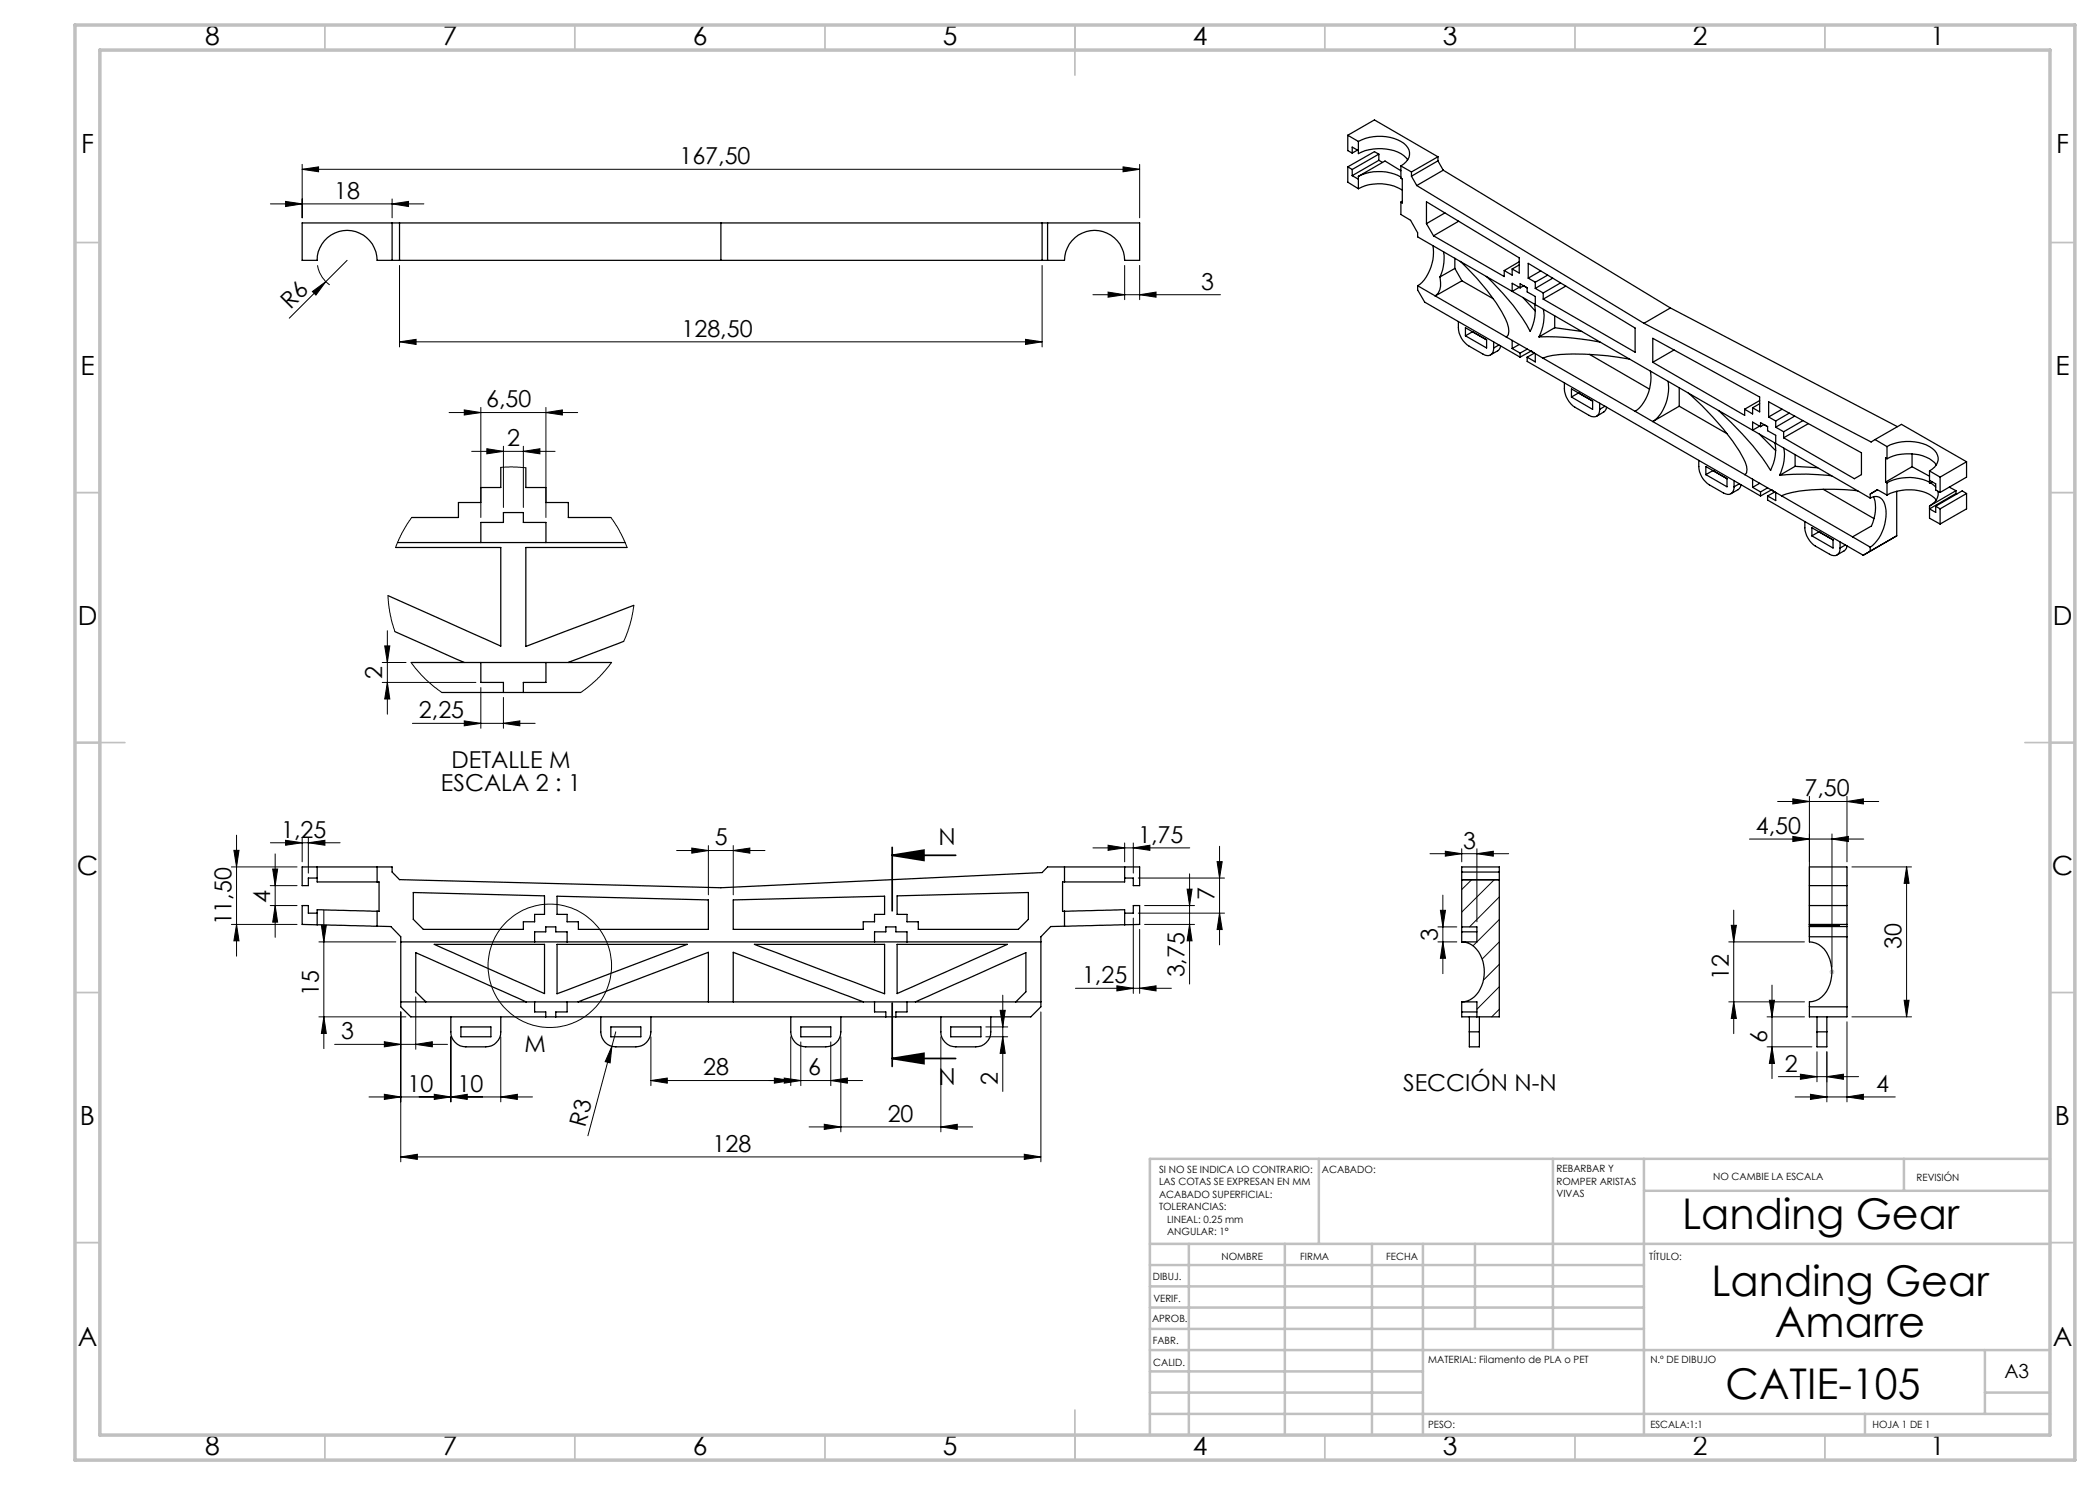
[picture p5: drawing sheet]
<svg xmlns="http://www.w3.org/2000/svg" width="420mm" height="297mm" viewBox="0 0 420 297" stroke-linecap="round" stroke-linejoin="round" font-family="sans-serif">
<g fill="none" stroke="#000" stroke-width=".2">
<path d="M60.4 33.9l3.3-.5v1zM60.4 32.9v10.7M60.4 33.9h167.5M78.4 39.8v3.8M224.6 33.4l3.3 .5-3.3 .5zM227.9 32.9v10.7M54.1 40.8h30.7M57.1 40.3l3.3 .5-3.3 .5zM62.5 58.3l2.7-2-2 2.7zM63.5 53.1a6.1 6.1 0 0 0 2.4 3.9M69.4 52.1l-11.5 11.5M78.4 40.8l3.3-.5v1z"/>
<path d="M79.9 53.1v16.3M208.4 53.1v16.3M218.6 58.9h25.5M221.6 58.4l3.3 .5-3.3 .5zM224.9 53.1v6.8M227.9 58.9l3.3-.5v1zM227.9 53.1v6.8M79.9 68.4l3.3-.5v1zM79.9 68.4h128.5M205.1 67.9l3.3 .5-3.3 .5zM89.8 82.5h25.7M92.9 82l3.3 .5-3.3 .5z"/>
<path d="M94.3 90.3h16.7M96.2 81.5v22M97.4 89.7l3.3 .6-3.3 .5zM100.2 93.5l2.3-.1 2.7 .2M100.7 89.2v12.3M104.7 90.3l3.3-.6v1.1zM104.7 89.2v12.3M109.2 82.5l3.3-.5v1zM109.2 81.5v22M77.6 119.1l.4 3.8 1 3.4M82.3 103.5l-2 3.2-1.2 2.8M122.2 103.5l1.7 2.7 1.5 3.3"/>
<path d="M76.4 136.5h18.8M76.4 132.5h4.8M76.9 129.2h1.1l-.5 3.3zM77.5 126.1v16.7M77.5 136.5l.5 3.3h-1.1zM82.2 132.5l2.7 3.2 3.5 2.8M96.2 137.5v8.2M100.7 139.5v6.2M122.3 132.5l-3 3.5-3.2 2.5M126.8 121.1l-.8 3.9-1.3 3.3M82.5 144.7h24.5M92.9 144.2l3.3 .5-3.3 .5z"/>
<path d="M100.7 144.7l3.3-.5v1zM358.6 159.8l3.3 .5-3.3 .5zM361.9 159.3v28.1M369.4 159.3v13.1M46.3 173.4h13.1M46.8 170.1h1l-.5 3.3zM47.3 167v24.2M54 177.1h5.4M54.1 168.6h13.9M54.5 173.8h1l-.5 3.3zM55 170.8v16.7M57.1 168.1l3.3 .5-3.3 .4z"/>
<path d="M60.4 167.6v4.8M61.7 168.6l3.3-.5v.9zM61.7 167.6v7M135.3 170.1h17.7M138.4 169.6l3.3 .5-3.3 .5zM141.7 169.1v9.9M146.6 170.1l3.4-.5v1zM146.6 169.1v9.9M218.6 169.6h19.3M221.6 169l3.3 .6-3.3 .5zM224.9 168.6v3.8M226.7 169.6l3.3-.6v1.1z"/>
<path d="M226.7 168.6v6M227.6 175.6h17.3M237.4 177.8h1l-.5 3.3zM237.9 174.8v22M243.4 172.3h1l-.5 3.3zM243.9 169.3v19.7M286 170.7h15.7M288.6 179v15.7M289.1 170.2l3.2 .5-3.2 .5zM292.3 169.8v2.6M294.3 176l-2 1.9M295.4 170.7l3.3-.5v1z"/>
<path d="M295.4 169.8v14.6M298.8 176l-6.5 6.4M299.9 179.4l-6 6M349.9 167.8h22.8M355.5 160.3h20.2M358.6 167.3l3.3 .5-3.3 .5zM366.4 167.8l3.3-.5v1zM366.4 166.8v26.6M369.4 160.3l3.3-.5v1zM370.4 173.4h11.9M381.3 173.4v30M381.3 173.4l.5 3.3h-1z"/>
<path d="M46.3 184.9h13.1M47.3 184.9l.5 3.3h-1zM54 181.1h5.4M55 181.1l.5 3.3h-1zM63.8 188.4h15.4M64.3 185.1h1l-.5 3.3zM64.8 182v27.7M83.1 199.4v10.5M200.6 199v19.3M215.1 197.7h19.2M223.4 197.2l3.3 .5-3.3 .5zM226.7 183.6v15.1"/>
<path d="M227.6 182.6h17.3M227.9 197.7l3.3-.5v1zM227.9 185.9v12.8M228.9 184.9h10M228.9 181.1h10M237.9 184.9l.5 3.3h-1zM243.9 182.6l.5 3.3h-1zM287.6 188.4h3.8M287.6 185.4h3.8M288.1 182.1h1l-.5 3.3zM288.6 188.4l.5 3.3h-1zM299.9 183.9l-5.3 5.3"/>
<path d="M299.9 188.4l-3.5 3.4M299.9 192.9l-3.2 3.1M299.9 197.3l-4.5 4.6M345.8 188.4h15.1M346.3 185.1h1l-.6 3.3zM346.7 182v24.7M354.4 197v18.7M63.8 203.4h17.4M64.8 203.4l.5 3.3h-1zM66.9 208.9h22.6M73.8 219.4h32.7M76.9 218.9l3.3 .5-3.3 .5z"/>
<path d="M76.9 208.3l3.3 .6-3.3 .5zM80.2 202.4v30M83.1 208.9l3.4-.6v1.1zM86.9 218.9l3.3 .5-3.3 .5zM90.2 219.4l3.3-.5v1zM90.2 207.4v13M100.2 219.4l3.3-.5v1zM100.2 207.4v13M122.4 209.3l-.4 3.3-1-.3zM123.2 206.4l-5.6 20.8M130.2 216.1l3.3-.5v1zM130.2 216.1h42.3"/>
<path d="M130.2 207.4v9.7M154.9 215.6l3.3 .5-3.3 .5zM156.8 215.6l3.4 .5-3.4 .5zM158.2 207.4v9.7M160.2 208.4v8.7M166.2 216.1l3.3-.5v1zM166.2 208.4v8.7M168.2 207.4v19M188.2 207.4v19M197.2 207.4h4.3M197.2 205.4h4.3M200 202.1h1l-.4 3.3z"/>
<path d="M200.6 207.4l.4 3.3h-1zM208.2 202.4v30M299.9 201.9l-1.6 1.5M345.8 200.4h15.1M346.7 200.4l.6 3.3h-1zM353.4 203.4h7.5M353.4 209.4h9M353.9 200.1h1l-.5 3.3zM354.4 209.4l.5 3.3h-1zM355.7 215.3h16M359 219.4h20.1M360.1 214.8l3.3 .5-3.3 .6z"/>
<path d="M362.1 218.9l3.3 .5-3.3 .5zM363.4 210.4v6M365.4 210.4v10M365.4 215.3l3.3-.5v1.1zM369.4 219.4l3.3-.5v1zM369.4 204.4v16M370.4 203.4h11.9M380.8 200.1h1l-.5 3.3zM80.2 231.4l3.3-.5v1zM80.2 231.4h128M161.8 225.4h32.7M164.9 224.9l3.3 .5-3.3 .5z"/>
<path d="M188.2 225.4l3.3-.5v1zM204.9 230.9l3.3 .5-3.3 .5z"/>
<circle cx="110" cy="193.2" r="12.3"/>
</g>
<path d="M178.4 171.1l6.4-1.1v2.1zM178.4 171.1h12.7M178.4 169.5v12.7M178.4 211.7l6.4-1v2zM178.4 200.6v12.7M178.4 211.7h12.7" fill="none" stroke="#000" stroke-width=".35"/>
<path d="M365.9 194.4h1M366 194l.7 .7M366.4 193.9v1M366.7 194l-.7 .7" fill="none" stroke="#c0c0c0" stroke-width=".2"/>
<g fill="none" stroke="#c0c0c0" stroke-width=".35">
<path d="M65 5v5M115 5v5M165 5v5M215 5v10M265 5v5M315 5v5M365 5v5M15 48.5h5M410 48.5h5M15 98.5h5M410 98.5h5M15 148.5h10"/>
<path d="M405 148.5h10M15 198.5h5M410 198.5h5M15 248.5h5M410 248.5h5M65 287v5M115 287v5M165 287v5M215 282v10M265 287v5M315 287v5M365 287v5"/>
</g>
<g fill="none" stroke="#c0c0c0" stroke-width=".5">
<path d="M263.8 231.8v17M310.6 231.8v38.2M328.8 231.8v55.2M328.8 238.2h81.2M380.8 231.8v6.4M410 231.8h-180v55.2M230 248.8h180M230 257.3h98.8M230 253h98.8M237.8 248.8v38.2M257 248.8v38.2M274.4 248.8v38.2"/>
<path d="M284.6 248.8v38.2M295 248.8v17M230 265.8h98.8M230 261.5h98.8M230 278.5h54.6M230 274.3h54.6M230 270h180M397 278.5h13M397 270v12.8M230 282.8h180M373 282.8v4.2"/>
</g>
<path d="M15 5h400v287h-400zM20 10h390v277h-390z" fill="none" stroke="#c0c0c0" stroke-width=".7"/>
<g fill="#000">
<path d="M62.5 58.3l2.7-2-2 2.7zM122.4 209.3l-.4 3.3-1-.3z"/>
<path d="M77.5 136.5l.5 3.3h-1.1zM76.9 129.2h1.1l-.5 3.3z"/>
<path d="M92.9 144.2l3.3 .5-3.3 .5zM100.7 144.7l3.3-.5v1z"/>
<path d="M54.5 173.8h1l-.5 3.3zM55 181.1l.5 3.3h-1zM243.4 172.3h1l-.5 3.3zM243.9 182.6l.5 3.3h-1zM346.3 185.1h1l-.6 3.3zM346.7 200.4l.6 3.3h-1zM381.3 173.4l.5 3.3h-1zM380.8 200.1h1l-.5 3.3zM288.1 182.1h1l-.5 3.3zM288.6 188.4l.5 3.3h-1z"/>
<path d="M57.1 168.1l3.3 .5-3.3 .4zM61.7 168.6l3.3-.5v.9zM223.4 197.2l3.3 .5-3.3 .5zM227.9 197.7l3.3-.5v1zM92.9 82l3.3 .5-3.3 .5zM109.2 82.5l3.3-.5v1z"/>
<path d="M138.4 169.6l3.3 .5-3.3 .5zM146.6 170.1l3.4-.5v1zM79.9 68.4l3.3-.5v1zM205.1 67.9l3.3 .5-3.3 .5z"/>
<path d="M178.4 171.1l6.4-1.1v2.1zM178.4 211.7l6.4-1v2z"/>
<path d="M221.6 169l3.3 .6-3.3 .5zM226.7 169.6l3.3-.6v1.1zM80.2 231.4l3.3-.5v1zM204.9 230.9l3.3 .5-3.3 .5zM86.9 218.9l3.3 .5-3.3 .5zM100.2 219.4l3.3-.5v1zM156.8 215.6l3.4 .5-3.4 .5zM166.2 216.1l3.3-.5v1zM76.9 218.9l3.3 .5-3.3 .5zM90.2 219.4l3.3-.5v1zM164.9 224.9l3.3 .5-3.3 .5zM188.2 225.4l3.3-.5v1zM60.4 33.9l3.3-.5v1zM224.6 33.4l3.3 .5-3.3 .5zM57.1 40.3l3.3 .5-3.3 .5zM78.4 40.8l3.3-.5v1zM221.6 58.4l3.3 .5-3.3 .5zM227.9 58.9l3.3-.5v1zM358.6 159.8l3.3 .5-3.3 .5zM369.4 160.3l3.3-.5v1zM360.1 214.8l3.3 .5-3.3 .6zM365.4 215.3l3.3-.5v1.1z"/>
<path d="M295.4 170.7l3.3-.5v1zM289.1 170.2l3.2 .5-3.2 .5z"/>
<path d="M358.6 167.3l3.3 .5-3.3 .5zM366.4 167.8l3.3-.5v1z"/>
<path d="M47.3 184.9l.5 3.3h-1zM46.8 170.1h1l-.5 3.3z"/>
<path d="M237.9 184.9l.5 3.3h-1zM237.4 177.8h1l-.5 3.3z"/>
<path d="M83.1 208.9l3.4-.6v1.1zM76.9 208.3l3.3 .6-3.3 .5zM104.7 90.3l3.3-.6v1.1zM97.4 89.7l3.3 .6-3.3 .5z"/>
<path d="M130.2 216.1l3.3-.5v1zM154.9 215.6l3.3 .5-3.3 .5z"/>
<path d="M200.6 207.4l.4 3.3h-1zM200 202.1h1l-.4 3.3zM64.8 203.4l.5 3.3h-1zM64.3 185.1h1l-.5 3.3zM354.4 209.4l.5 3.3h-1zM353.9 200.1h1l-.5 3.3z"/>
<path d="M362.1 218.9l3.3 .5-3.3 .5zM369.4 219.4l3.3-.5v1z"/>
</g>
<g fill="none" stroke="#000" stroke-width=".25">
<path d="M269.6 27.1l2.1 1.2M269.6 27.1l5.3-3.1 12.7 7.4M269.6 27.1v3l.8 .5M269.6 33.4v3l2.1 1.3M269.6 33.4l.8 .5M270.4 33.9v1.2M270.4 35.1l1.3 .7M271.5 30l-1.1 .6M271.7 28.3a8.8 8.8 0 0 1 9.5 .8 2.37 2.37 0 0 1-.5 3.7l-.5 .4M271.7 28.3v2.4a9.3 9.3 0 0 1 9 .4l.9 .9M271.7 35.3a9.3 9.3 0 0 1 8.5 .1M271.7 37.7a9 9 0 0 1 8.8 .3"/>
<path d="M271.7 35.3v2.4M271.7 30.1l-1.3-.7v1.2M275.8 32.1l-5.4 3M275.8 32.1l.7 .4M275.8 30.8l-5.4 3.1M275.8 30.8v1.3M275.8 30.8l-.9-.5-5.3 3.1M280.2 33.2v2.4l.3 .2v4.8l-.3-.2M280.2 33.2l2.1 1.2M280.2 34.1l-3.2-1.9-5.3 3.1M282.3 34.4v.8M282.3 35.2l1.1 1.9"/>
<path d="M283.4 37.1l45.4 27.6M287.6 32.2l-5.3 3M287.6 32.2l1 1.8M287.6 31.4l-5.3 3M287.6 31.4v.8M288.6 34l-5.2 3.1M288.6 34l45.5 27.6M60.4 44.6h167.5v7.5h-3a6 6 0 0 0-6-6 6 6 0 0 0-6 6h-137.5a6 6 0 0 0-6-6 6 6 0 0 0-6 6h-3zM78.4 44.6v7.5M79.9 44.6v7.5M144.2 44.6v7.5M208.4 44.6v7.5"/>
<path d="M209.5 44.6v7.5M280.2 40.4v2.5l1.9 1.2 1.4 2.5v.8l18.9 10.9M280.5 40.2l-.3 .2M283.5 57.1v.9l1.4 2.4 19.1 11M283.5 57.1l17.8 10.3M285.3 44.7v-4.3l18.5 11.2v3l-1.4-.8M285.3 44.7l1.4 2.5M286.6 49.1a8.9 8.9 0 0 1-2.6 7.8l-.5 .2M286.7 47.2l14.1 8.1v-1.2M288 55.4a3.7 3.7 0 0 1-.9 3.8l5.3-3M288.7 50.3a8.8 8.8 0 0 1-.7 5.1M289 42.6l-3.7 2.1"/>
<path d="M291 53.7l-3 1.7M291 51.6v2.1M291 53.7l1.4 2.5M291.7 44.2l-5 3M292.1 52.3a41 41 0 0 1 9.3 12.3 2.49 2.49 0 0 1-.1 2.8M292.4 56.2l6.3 3.6M297.3 55.3a41.8 41.8 0 0 1 8.7 11 8.6 8.6 0 0 0 .9-5.4M302.4 53.8v1.2l-1.6-.9M302.4 58.3l4.7 2.6M303.8 53l-1.4 .8M303.8 57.5l-1.4 .8M303.8 52.3l-3 1.8"/>
<path d="M304 57.6l-1.6-.9v1.6M304 57.6v-.8l1.4 .8M304 57.6l.7-.5 .7 .5M304.6 59.5l2.5 2.7M305.4 57.6v.8l1.7 .9v1.6M305.6 55.6v-2.9l21.4 12.9v4.8l-18.4-10.6M305.6 55.6l1.5 .8M307.1 56.4v1.3M307.1 57.7l1.5 .9M308.2 54.2l-2.6 1.4M308.6 58.6v1.2M309.5 55l-2.4 1.4"/>
<path d="M310.6 55.6l-3.5 2.1M312.1 56.6l-3.5 2M313.2 57.2l-4.6 2.6M291.7 64.3a5 5 0 0 0 2.1 4.9l2.8 1.6a1.3 1.3 0 0 0 1.5 .2 1.3 1.3 0 0 0 .6-1.4M293.1 65.5l4.2 2.5v1.6l-4.2-2.4zM294.5 66.4h.1M294.5 66.4l-1.4 .8M298.7 68.4v1.2M299.8 69l-1.1 .6M300.1 69.2l-.3 .8-1.7 1M301.3 67.4l1.1 .7M302.4 68.1v1.6"/>
<path d="M302.4 68.1l4.7 2.6M302.4 69.7l1.6 .9M303.8 68.9l-1.4 .8M304 70.6v.8M305.4 71.4v.9l46.7 26.9M305.5 69.8l-1.5 .8M306.2 70.2h.1M306.2 70.2l.7 .4-1.5 .8M306.2 70.2l-2.2 1.2M307.1 70.7v1.7l-1.7-1M307.1 60.9l43.4 25.1M307.1 70.7l1.5 .9"/>
<path d="M307.8 67.4a54.3 54.3 0 0 1 12.2 1M308.6 71.6a13.9 13.9 0 0 1 6-.8 55.2 55.2 0 0 1 11.4 1.1M308.6 71.6l40.4 23.3M308.7 61.9a8.8 8.8 0 0 1-.9 5.5M310.9 65.5l-3.1 1.9M310.9 65.5l5.4 .8M310.9 63.2v2.3M312.9 76.5a5 5 0 0 0 2.1 5l2.8 1.6a1.27 1.27 0 0 0 1.5 .2 1.27 1.27 0 0 0 .6-1.4M314.3 77.8l4.2 2.4v1.7l-4.2-2.5zM315.7 78.6h.1M315.7 78.6l-1.4 .8M317.9 70.9l12 6.9"/>
<path d="M328.8 64.7l45.4 23.7 .8-.5M330.1 74.2a8.4 8.4 0 0 1-3.1 8.1M330.6 72.5l18.3 10.6v-1.3M330.6 72.5v-4.8l21.3 11.7v3l-1.4-.8M333.6 76.3a8.6 8.6 0 0 1-3 8l5.2-3.1M334.1 61.6l-5.3 3.1M334.1 61.6l45.4 23.7M334.8 70l-4.2 2.5M335.8 77.6v3.6M337.7 78.6a53.5 53.5 0 0 1 11 13.2 3.9 3.9 0 0 1 .6 2.7l-.3 .4M100.2 93.5v4h-4v3h-4.5v3h-9.4M105.2 93.6v3.9h4v3h4.5v3h8.5"/>
<path d="M319.9 80.6v1.3M321 81.2l-1.1 .7M321.3 81.5l-.3 .7-1.7 1.1M335.8 81.2l9.6 5.5M339.8 92.1a5 5 0 0 0 2.1 4.9l2.8 1.6a1.3 1.3 0 0 0 1.5 .1 1.3 1.3 0 0 0 .6-1.3M341.2 93.3l4.2 2.4v1.7l-4.2-2.5zM342.6 94.1h.1M342.6 94.1l-1.4 .8M343.7 82.1a60.2 60.2 0 0 1 10.4 12 8.7 8.7 0 0 0 .9-5.5M346.8 96.2v1.2M347.9 96.8l-1.1 .6M348.2 96.9l-.3 .8-1.7 1"/>
<path d="M349 94.9l1.5 .9M350.5 81.6v1.2l-1.6-1M350.5 95.8v1.7M350.5 86l4.6 2.7M350.5 95.8l4.6 2.7M350.5 97.5l1.6 .9M351.9 86.8l3.2 3.3M351.9 80.7l-1.4 .9M351.9 85.2l-1.4 .8M351.9 80.1l-3 1.7M351.9 96.7l-1.4 .8M352.1 85.3l-1.6-.9v1.6"/>
<path d="M352.1 85.3v-.8l1.4 .8M352.1 98.4v.8M352.1 85.3l.7-.4 .7 .4M353.5 85.3v.8l1.6 1v1.6M353.5 99.2v.8l19.1 11.1M353.5 97.6l-1.4 .8M353.7 83.4l1.4 .8M353.7 83.4v-3l18.6 10.2v4.3l-1.4 .8-14.2-8.1M354.3 98h.1M354.3 98l.7 .4-1.5 .8M354.3 98l-2.2 1.2M355.1 85.4l1.6 1"/>
<path d="M355.1 84.2v1.2M355.1 98.5v1.6l-1.6-.9M355.1 88.7l19 10.9M355.1 98.5l19 10.9M355.9 95.1a45.1 45.1 0 0 1 10.5 .1M356.4 81.8l-2.7 1.6M356.7 86.4v1.2M356.8 89.6a8.9 8.9 0 0 1-.9 5.5M357.9 82.6l-2.8 1.6M359 83.2l-3.9 2.2M359 93.3l-3.1 1.8M359 93.3l4.5 .3"/>
<path d="M359 90.9v2.4M360.6 84.1l-3.9 2.3M361.7 84.7l-5 2.9M364.6 97.9l10.2 5.8M371.6 98.2a37.2 37.2 0 0 0-14.9 .8l-.4 .2M374.1 99.6a1.86 1.86 0 0 1 2.8 1.2 8.4 8.4 0 0 1-2.8 8.6M374.1 98.8l1.4-.9 1.9 1.1M374.1 98.8v.8M374.7 99.3a7.7 7.7 0 0 1-.4 5.9l-3.8 2.2M375 87.9l2.4 1.4M375 87.9l5.3-3 13 7.5M375.5 98l-1.4 .8"/>
<path d="M377.1 96.4l.3 .2M377.4 89.3a9.1 9.1 0 0 1 9 .4 2.5 2.5 0 0 1 1.2 2.4 2.5 2.5 0 0 1-1.7 2.1M377.4 91.8a9.2 9.2 0 0 1 9 .3l.8 .9M377.4 99a9.3 9.3 0 0 1 9 .2l.8 .8M377.4 89.3v2.5M377.4 96.6v2.4M377.4 91.8l-.3-.2v4.8M379.3 98.2v9M382.4 93.3l-5.3 3.1M382.4 93.3l3.5 1.9M382.4 90.8v2.5M385.9 96.4a9.5 9.5 0 0 0-8.5 .2"/>
<path d="M385.9 96.1l1.2 .7v1.2l.9 .5M385.9 94.2v2.5l.5-.4M385.9 94.2l2.1 1.2M386.1 96.6l1 .8M387.6 98.2a2.64 2.64 0 0 1-1.7 3M388 95.4v3.1M389.9 97.4l1.3 .7M391.2 98.7l-5.3 3.1 1.2 .7v-1.3M391.2 98.7l.2 .1M391.2 98.1l-5.3 3.1M391.2 98.1v.6M393.3 92.4l-5.3 3"/>
<path d="M393.3 92.4v3l-5.3 3.1M393.3 98.7v3.1l-5.3 3M393.3 98.7l-5.3 3.1M393.3 98.7l-.9-.5-5.3 3M79.1 109.5h21.1v19.7l-22.6-10.1M79.5 108.5h45.5M96.2 108.5v-4h4.5v-2h4v2h4.5v4M125.4 109.5h-20.2v19.8l21.6-8.2M361 104.3a5 5 0 0 0 2.1 4.9l2.8 1.6a1.29 1.29 0 0 0 1.5 .2 1.29 1.29 0 0 0 .6-1.4M362.4 105.5l4.2 2.5v1.6l-4.2-2.4zM363.8 106.4h.1M363.8 106.4l-1.4 .8"/>
<path d="M368 108.4v1.2M369.1 109l-1.1 .6M369.4 109.2l-.3 .8-1.7 1M374.1 109.4v.8M374.1 110.2l-1.5 .9M379.3 107.2l-5.2 3M379.3 107.2l-6.7 3.9M385.9 101.2v2.4l2.1 1.2M387.1 101.2l.9 .6M388 101.8v3M79 126.3l13.8 6.2M82.2 132.5h40.1"/>
<path d="M88.4 138.5h27.7M96.2 132.5v4h4.5v2M109.2 132.5v4h-4.5v2M124.7 128.3l-11.1 4.2M63.4 173.4v3h12M63.4 173.4h12M63.4 173.4h-3v3.7h1.3v-1.5h1.7M75.4 173.4h3v1l1.5 1.5 64.3 1.6 64.2-3 1.1-1.1h3.4M75.4 173.4v3M75.4 176.4h.4v5.9l-.4-.1M82.7 178.5l26.2 .7v3.7h-2v1.5h-2.2v1.5h-20l-2-2zM111.4 179.2l30.3 .8v5.9h-26v-1.5h-2.3v-1.5h-2z"/>
<path d="M146.6 180l30.3-.8v3.7h-2v1.5h-2.3v1.5h-26zM179.4 179.2l26.3-.7v5.4l-2 2h-20v-1.5h-2.3v-1.5h-2zM212.9 173.4h12M212.9 173.4v3M212.9 176.4h-.4v5.9l.4-.1M224.9 173.4v3h-12M224.9 173.4h3v3.7h-1.2v-1.5h-1.8M292.3 175.9h7.6M292.3 174.4h7.6M361.9 173.4h7.5v30h-7.5v-3a5.1 5.1 0 0 0 4.4-5.2 6.3 6.3 0 0 0-3.2-6.6l-1.2-.2zM361.9 177.1h7.5M63.4 185l12 .2"/>
<path d="M63.4 182.6h-1.7v-1.5h-1.3v3.8l3 .1M75.4 182.2l-12-.2v3M75.4 182.2v3M75.4 185.2l2.8 .1 2 2.1v1M80.2 188.4v12M80.2 188.4h128M86.9 188.9h22v9.8zM106.9 188.4v-2h2.2v-1h2.1v1h2.2v2M111.4 188.9h26l-26 9.9zM150.9 188.9h26v9.9zM174.9 188.4v-2h2.3v-1h2v1h2.2v2M179.4 188.9h22.1l-22.1 9.8z"/>
<path d="M208.2 188.4v12M212.9 182.2l12-.2v3M212.9 185.2l-2.8 .1-1.9 2.1v1M212.9 182.2v3M224.9 185l-12 .2M224.9 182.6h1.8v-1.5h1.2v3.8l-3 .1M292.3 188.4a4.7 4.7 0 0 1 4.3 3.9 6.8 6.8 0 0 1-2.6 7.7l-1.7 .4M292.3 185.4h3.1v3h-3.1M292.3 188.4v-15h7.6v30h-7.6v-3M292.3 186.4h3.1M361.9 185l6 .1-6 .1M361.9 181.1h7.5"/>
<path d="M361.9 184.9h7.5M361.9 185.3h7.5M361.9 187.4h7.5M80.2 200.4h128M80.2 200.4v1l2 2h124l2-2v-1M85.2 200.4l-2.1-2v-7.9l22.1 9.9M90.2 203.4v3a3 3 0 0 0 3 3h4a3 3 0 0 0 3-3v-3M92.2 205.4h6v2h-6zM106.9 200.4v2h2.2v1M113.4 200.4v2h-2.2v1M115.6 200.4l26.1-9.9v9.9M120.2 203.4v3a3 3 0 0 0 3 3h4a3 3 0 0 0 3-3v-3"/>
<path d="M122.2 205.4h6v2h-6zM146.6 200.4v-9.9l26.1 9.9M158.2 203.4v3a3 3 0 0 0 2.9 3h4.1a3 3 0 0 0 3-3v-3M160.2 205.4h6v2h-6zM174.9 200.4v2h2.3v1M181.4 200.4v2h-2.2v1M183.1 200.4l22.1-9.9v7.9l-2 2M188.2 203.4v3a3 3 0 0 0 3 3h4a3 3 0 0 0 3-3v-3M190.1 205.4h6.1v2h-6.1zM292.3 200.4h3.1v3M292.3 202.4h3.1M293.9 206.4v3h2v-3"/>
<path d="M293.9 206.4h2M293.9 203.4v3M295.9 203.4v3M361.9 201.4h7.5M363.4 206.4v3h2v-3M363.4 206.4h2M363.4 203.4v3M365.4 203.4v3"/>
</g>
<g font-size="8.5">
<text x="336.4" y="245.8">Landing Gear</text>
<text x="342.3" y="259.3">Landing Gear</text>
<text x="355" y="267.4">Amarre</text>
<text x="345.1" y="279.7">CATIE-105</text>
</g>
<g font-size="5.3">
<text x="41" y="8.9">8</text>
<text x="88.5" y="8.9">7</text>
<text x="138.5" y="8.9">6</text>
<text x="188.5" y="8.9">5</text>
<text x="238.5" y="8.9">4</text>
<text x="288.5" y="8.9">3</text>
<text x="338.5" y="8.9">2</text>
<text x="386" y="8.9">1</text>
<text x="16.2" y="30.7">F</text>
<text x="411.2" y="30.7">F</text>
<text x="16.1" y="74.9">E</text>
<text x="411.1" y="74.9">E</text>
<text x="15.5" y="124.9">D</text>
<text x="410.5" y="124.9">D</text>
<text x="15.4" y="174.9">C</text>
<text x="410.4" y="174.9">C</text>
<text x="16" y="224.9">B</text>
<text x="411" y="224.9">B</text>
<text x="15.5" y="269.2">A</text>
<text x="410.5" y="269.2">A</text>
<text x="41" y="290.9">8</text>
<text x="88.5" y="290.9">7</text>
<text x="138.5" y="290.9">6</text>
<text x="188.5" y="290.9">5</text>
<text x="238.5" y="290.9">4</text>
<text x="288.5" y="290.9">3</text>
<text x="338.5" y="290.9">2</text>
<text x="386" y="290.9">1</text>
</g>
<g font-size="4.7">
<text x="135.9" y="32.8">167,50</text>
<text x="66.8" y="39.8">18</text>
<text x="240.2" y="57.9">3</text>
<text x="58.1" y="62" transform="rotate(-45 58.1 62)">R6</text>
<text x="136.3" y="67.3">128,50</text>
<text x="97.2" y="81.5">6,50</text>
<text x="101.4" y="89.2">2</text>
<text x="76.5" y="135.8" transform="rotate(-90 76.5 135.8)">2</text>
<text x="83.8" y="143.6">2,25</text>
<text x="90.3" y="153.7">DETALLE M</text>
<text x="88.2" y="158.2">ESCALA 2 : 1</text>
<text x="360.9" y="159.3">7,50</text>
<text x="56.2" y="167.5">1,25</text>
<text x="351.2" y="166.8">4,50</text>
<text x="142.9" y="169.1">5</text>
<text x="187.7" y="168.9">N</text>
<text x="227.6" y="168.5">1,75</text>
<text x="292.6" y="169.7">3</text>
<text x="46.3" y="185.1" transform="rotate(-90 46.3 185.1)">11,50</text>
<text x="54" y="180.6" transform="rotate(-90 54 180.6)">4</text>
<text x="242.9" y="180" transform="rotate(-90 242.9 180)">7</text>
<text x="287.6" y="188.2" transform="rotate(-90 287.6 188.2)">3</text>
<text x="380.3" y="189.8" transform="rotate(-90 380.3 189.8)">30</text>
<text x="216.4" y="196.6">1,25</text>
<text x="236.9" y="195.5" transform="rotate(-90 236.9 195.5)">3,75</text>
<text x="345.8" y="196" transform="rotate(-90 345.8 196)">12</text>
<text x="63.8" y="199.1" transform="rotate(-90 63.8 199.1)">15</text>
<text x="68.2" y="207.8">3</text>
<text x="353.4" y="208.5" transform="rotate(-90 353.4 208.5)">6</text>
<text x="104.9" y="210.5">M</text>
<text x="140.7" y="215.1">28</text>
<text x="161.6" y="215.1">6</text>
<text x="357" y="214.3">2</text>
<text x="81.5" y="218.3">10</text>
<text x="91.5" y="218.3">10</text>
<text x="187.7" y="217">N</text>
<text x="199.6" y="217" transform="rotate(-90 199.6 217)">2</text>
<text x="280.6" y="218.2">SECCIÓN N-N</text>
<text x="375.2" y="218.3">4</text>
<text x="117" y="225.6" transform="rotate(-75 117 225.6)">R3</text>
<text x="177.5" y="224.3">20</text>
<text x="142.5" y="230.3">128</text>
</g>
<text font-size="3.9" x="400.9" y="275.5">A3</text>
<g font-size="2">
<text x="231.8" y="234.6">SI NO SE INDICA LO CONTRARIO:</text>
<text x="231.8" y="237.1">LAS COTAS SE EXPRESAN EN MM</text>
<text x="231.8" y="239.6">ACABADO SUPERFICIAL:</text>
<text x="264.4" y="234.6">ACABADO:</text>
<text x="311.3" y="234.5">REBARBAR Y</text>
<text x="311.3" y="237">ROMPER ARISTAS</text>
<text x="311.3" y="239.5">VIVAS</text>
<text x="342.6" y="236">NO CAMBIE LA ESCALA</text>
<text x="383.3" y="236.2">REVISIÓN</text>
<text x="231.8" y="242.1">TOLERANCIAS:</text>
<text x="233.4" y="244.6">LINEAL: 0.25 mm</text>
<text x="233.4" y="247.1">ANGULAR: 1°</text>
<text x="244.3" y="252">NOMBRE</text>
<text x="260" y="251.9">FIRMA</text>
<text x="277.2" y="251.9">FECHA</text>
<text x="329.9" y="251.9">TÍTULO:</text>
<text x="230.6" y="256.1">DIBUJ.</text>
<text x="230.7" y="260.3">VERIF.</text>
<text x="230.4" y="264.4">APROB.</text>
<text x="230.5" y="268.8">FABR.</text>
<text x="230.7" y="273.1">CALID.</text>
<text x="285.6" y="272.5">MATERIAL: Filamento de PLA o PET</text>
<text x="330.1" y="272.5">N.º DE DIBUJO</text>
<text x="285.6" y="285.5">PESO:</text>
<text x="330.1" y="285.6">ESCALA:1:1</text>
<text x="374.5" y="285.6">HOJA 1 DE 1</text>
</g>
</svg>
